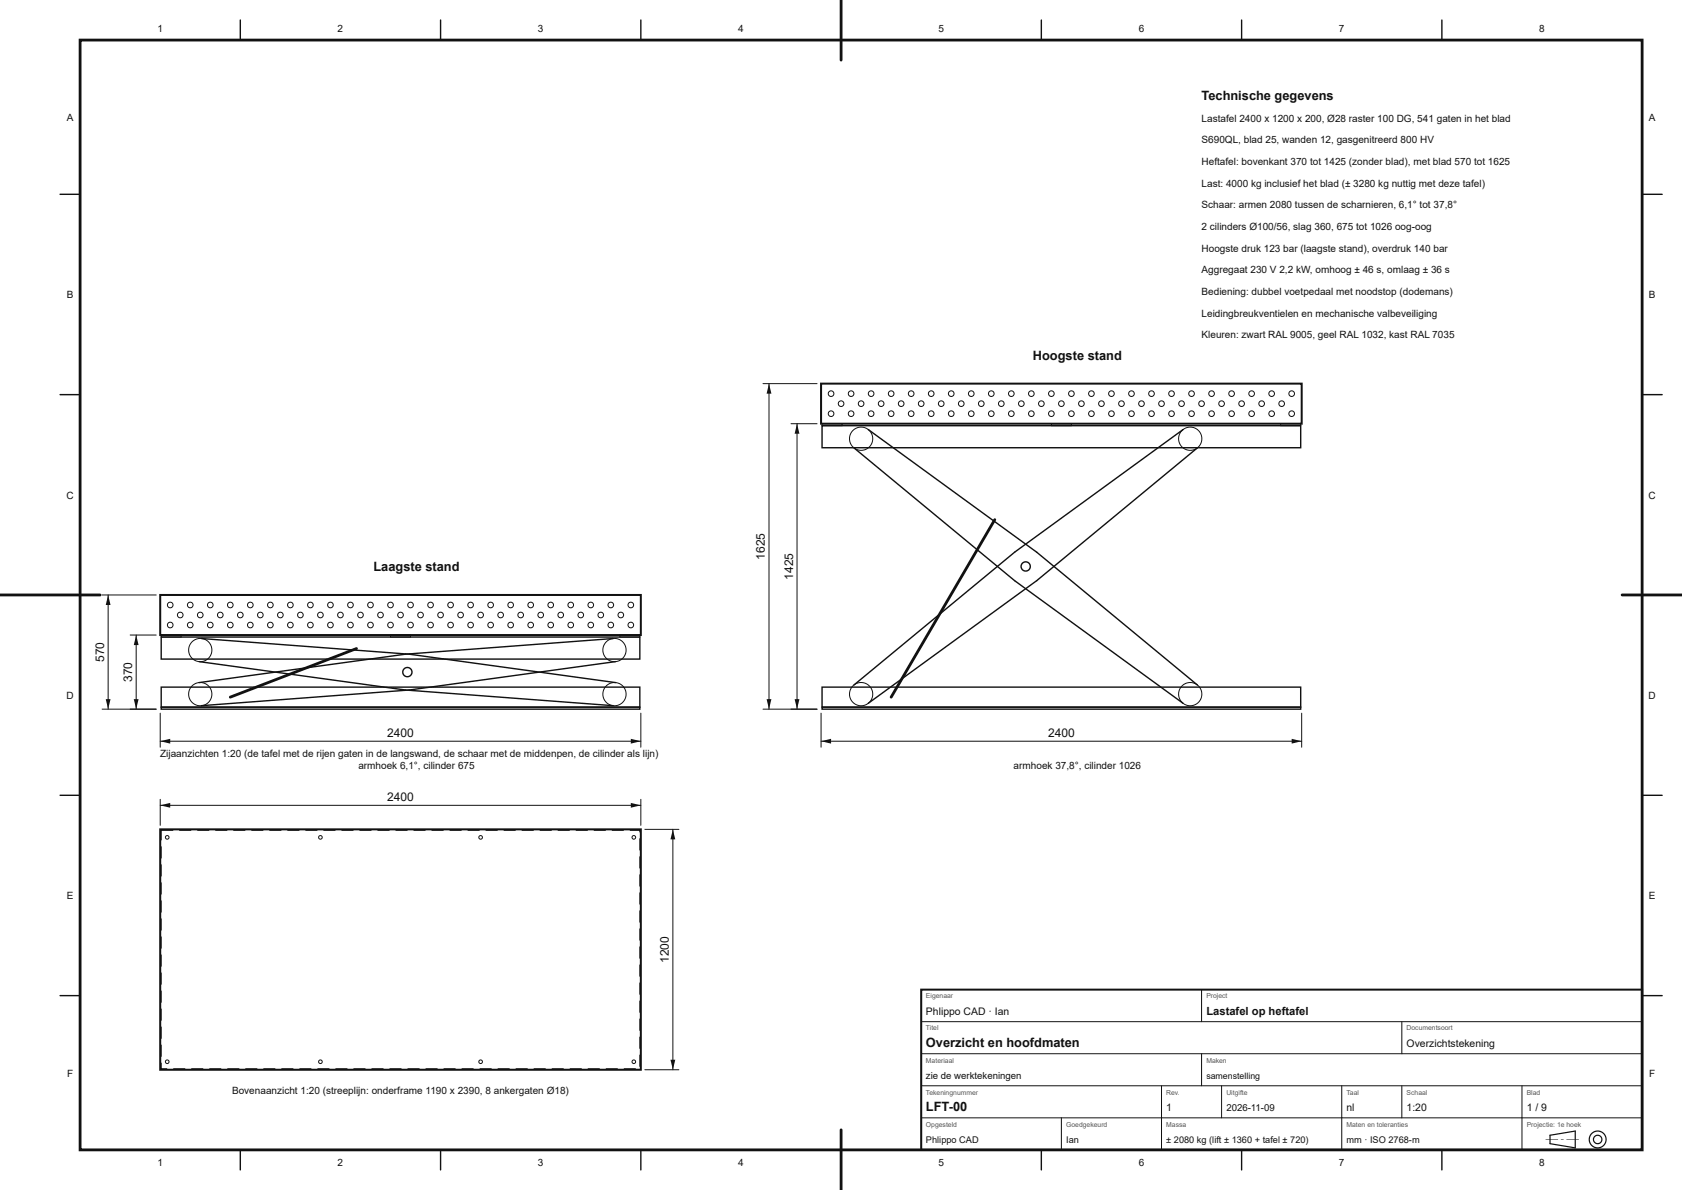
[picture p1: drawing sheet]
<svg xmlns="http://www.w3.org/2000/svg" width="420mm" height="297mm" viewBox="0 0 420 297" stroke-linecap="round" stroke-linejoin="round" font-family="sans-serif">
<g fill="none" stroke="#111" stroke-width=".35">
<path d="M205.2 106.2h119.5v5.5h-119.5zM213.2 111.8l40.1 33.1 42.1 30.6M216.8 107.2l42 30.6 40.1 33.2M295.4 107.2l-42.1 30.6-40.1 33.2M298.9 111.8l-40.1 33.1-42 30.6M40.2 159h119.5v5.5h-119.5zM50.3 159.4l51.9 3.9 51.5 7.1M153.1 159.4l-51.9 3.9-51.5 7.1M40.2 176.5h119.5v.5h-119.5zM40.2 171.5h119.5v5h-119.5zM49.7 165.1l51.5 7.1 51.9 3.9M153.7 165.1l-51.5 7.1-51.9 3.9"/>
<path d="M205.2 176.5h119.5v.5h-119.5zM205.2 171.5h119.5v5h-119.5z"/>
<circle cx="256.1" cy="141.4" r="1.15"/>
<circle cx="101.7" cy="167.7" r="1.15"/>
</g>
<g fill="none" stroke="#111" stroke-width=".25">
<path d="M205.2 105.7h5v.5h-5zM262.5 105.7h5v.5h-5zM319.7 105.7h5v.5h-5zM32.5 158.5h6.5M34 158.5v18.5M40.2 158.5h5v.5h-5zM97.5 158.5h5v.5h-5zM154.7 158.5h5v.5h-5zM32.5 177h6.5"/>
<circle cx="207.5" cy="98.2" r=".7"/>
<circle cx="212.5" cy="98.2" r=".7"/>
<circle cx="217.5" cy="98.2" r=".7"/>
<circle cx="222.5" cy="98.2" r=".7"/>
<circle cx="227.5" cy="98.2" r=".7"/>
<circle cx="232.5" cy="98.2" r=".7"/>
<circle cx="237.5" cy="98.2" r=".7"/>
<circle cx="242.5" cy="98.2" r=".7"/>
<circle cx="247.5" cy="98.2" r=".7"/>
<circle cx="252.5" cy="98.2" r=".7"/>
<circle cx="257.5" cy="98.2" r=".7"/>
<circle cx="262.5" cy="98.2" r=".7"/>
<circle cx="267.5" cy="98.2" r=".7"/>
<circle cx="272.5" cy="98.2" r=".7"/>
<circle cx="277.5" cy="98.2" r=".7"/>
<circle cx="282.5" cy="98.2" r=".7"/>
<circle cx="287.5" cy="98.2" r=".7"/>
<circle cx="292.5" cy="98.2" r=".7"/>
<circle cx="297.5" cy="98.2" r=".7"/>
<circle cx="302.5" cy="98.2" r=".7"/>
<circle cx="307.5" cy="98.2" r=".7"/>
<circle cx="312.5" cy="98.2" r=".7"/>
<circle cx="317.5" cy="98.2" r=".7"/>
<circle cx="322.5" cy="98.2" r=".7"/>
<circle cx="207.5" cy="103.2" r=".7"/>
<circle cx="210" cy="100.7" r=".7"/>
<circle cx="212.5" cy="103.2" r=".7"/>
<circle cx="215" cy="100.7" r=".7"/>
<circle cx="215" cy="109.5" r="2.9"/>
<circle cx="217.5" cy="103.2" r=".7"/>
<circle cx="220" cy="100.7" r=".7"/>
<circle cx="222.5" cy="103.2" r=".7"/>
<circle cx="225" cy="100.7" r=".7"/>
<circle cx="227.5" cy="103.2" r=".7"/>
<circle cx="230" cy="100.7" r=".7"/>
<circle cx="232.5" cy="103.2" r=".7"/>
<circle cx="235" cy="100.7" r=".7"/>
<circle cx="237.5" cy="103.2" r=".7"/>
<circle cx="240" cy="100.7" r=".7"/>
<circle cx="242.5" cy="103.2" r=".7"/>
<circle cx="245" cy="100.7" r=".7"/>
<circle cx="247.5" cy="103.2" r=".7"/>
<circle cx="250" cy="100.7" r=".7"/>
<circle cx="252.5" cy="103.2" r=".7"/>
<circle cx="255" cy="100.7" r=".7"/>
<circle cx="257.5" cy="103.2" r=".7"/>
<circle cx="260" cy="100.7" r=".7"/>
<circle cx="262.5" cy="103.2" r=".7"/>
<circle cx="265" cy="100.7" r=".7"/>
<circle cx="267.5" cy="103.2" r=".7"/>
<circle cx="270" cy="100.7" r=".7"/>
<circle cx="272.5" cy="103.2" r=".7"/>
<circle cx="275" cy="100.7" r=".7"/>
<circle cx="277.5" cy="103.2" r=".7"/>
<circle cx="280" cy="100.7" r=".7"/>
<circle cx="282.5" cy="103.2" r=".7"/>
<circle cx="285" cy="100.7" r=".7"/>
<circle cx="287.5" cy="103.2" r=".7"/>
<circle cx="290" cy="100.7" r=".7"/>
<circle cx="292.5" cy="103.2" r=".7"/>
<circle cx="295" cy="100.7" r=".7"/>
<circle cx="297.2" cy="109.5" r="2.9"/>
<circle cx="297.5" cy="103.2" r=".7"/>
<circle cx="300" cy="100.7" r=".7"/>
<circle cx="302.5" cy="103.2" r=".7"/>
<circle cx="305" cy="100.7" r=".7"/>
<circle cx="307.5" cy="103.2" r=".7"/>
<circle cx="310" cy="100.7" r=".7"/>
<circle cx="312.5" cy="103.2" r=".7"/>
<circle cx="315" cy="100.7" r=".7"/>
<circle cx="317.5" cy="103.2" r=".7"/>
<circle cx="320" cy="100.7" r=".7"/>
<circle cx="322.5" cy="103.2" r=".7"/>
<circle cx="42.5" cy="151" r=".7"/>
<circle cx="42.5" cy="156" r=".7"/>
<circle cx="45" cy="153.5" r=".7"/>
<circle cx="47.5" cy="151" r=".7"/>
<circle cx="47.5" cy="156" r=".7"/>
<circle cx="50" cy="153.5" r=".7"/>
<circle cx="52.5" cy="151" r=".7"/>
<circle cx="52.5" cy="156" r=".7"/>
<circle cx="55" cy="153.5" r=".7"/>
<circle cx="57.5" cy="151" r=".7"/>
<circle cx="57.5" cy="156" r=".7"/>
<circle cx="60" cy="153.5" r=".7"/>
<circle cx="62.5" cy="151" r=".7"/>
<circle cx="62.5" cy="156" r=".7"/>
<circle cx="65" cy="153.5" r=".7"/>
<circle cx="67.5" cy="151" r=".7"/>
<circle cx="67.5" cy="156" r=".7"/>
<circle cx="70" cy="153.5" r=".7"/>
<circle cx="72.5" cy="151" r=".7"/>
<circle cx="72.5" cy="156" r=".7"/>
<circle cx="75" cy="153.5" r=".7"/>
<circle cx="77.5" cy="151" r=".7"/>
<circle cx="77.5" cy="156" r=".7"/>
<circle cx="80" cy="153.5" r=".7"/>
<circle cx="82.5" cy="151" r=".7"/>
<circle cx="82.5" cy="156" r=".7"/>
<circle cx="85" cy="153.5" r=".7"/>
<circle cx="87.5" cy="151" r=".7"/>
<circle cx="87.5" cy="156" r=".7"/>
<circle cx="90" cy="153.5" r=".7"/>
<circle cx="92.5" cy="151" r=".7"/>
<circle cx="92.5" cy="156" r=".7"/>
<circle cx="95" cy="153.5" r=".7"/>
<circle cx="97.5" cy="151" r=".7"/>
<circle cx="97.5" cy="156" r=".7"/>
<circle cx="100" cy="153.5" r=".7"/>
<circle cx="102.5" cy="151" r=".7"/>
<circle cx="102.5" cy="156" r=".7"/>
<circle cx="105" cy="153.5" r=".7"/>
<circle cx="107.5" cy="151" r=".7"/>
<circle cx="107.5" cy="156" r=".7"/>
<circle cx="110" cy="153.5" r=".7"/>
<circle cx="112.5" cy="151" r=".7"/>
<circle cx="112.5" cy="156" r=".7"/>
<circle cx="115" cy="153.5" r=".7"/>
<circle cx="117.5" cy="151" r=".7"/>
<circle cx="117.5" cy="156" r=".7"/>
<circle cx="120" cy="153.5" r=".7"/>
<circle cx="122.5" cy="151" r=".7"/>
<circle cx="122.5" cy="156" r=".7"/>
<circle cx="125" cy="153.5" r=".7"/>
<circle cx="127.5" cy="151" r=".7"/>
<circle cx="127.5" cy="156" r=".7"/>
<circle cx="130" cy="153.5" r=".7"/>
<circle cx="132.5" cy="151" r=".7"/>
<circle cx="132.5" cy="156" r=".7"/>
<circle cx="135" cy="153.5" r=".7"/>
<circle cx="137.5" cy="151" r=".7"/>
<circle cx="137.5" cy="156" r=".7"/>
<circle cx="140" cy="153.5" r=".7"/>
<circle cx="142.5" cy="151" r=".7"/>
<circle cx="142.5" cy="156" r=".7"/>
<circle cx="145" cy="153.5" r=".7"/>
<circle cx="147.5" cy="151" r=".7"/>
<circle cx="147.5" cy="156" r=".7"/>
<circle cx="150" cy="153.5" r=".7"/>
<circle cx="152.5" cy="151" r=".7"/>
<circle cx="152.5" cy="156" r=".7"/>
<circle cx="155" cy="153.5" r=".7"/>
<circle cx="157.5" cy="151" r=".7"/>
<circle cx="157.5" cy="156" r=".7"/>
<circle cx="50" cy="173.2" r="2.9"/>
<circle cx="50" cy="162.2" r="2.9"/>
<circle cx="153.4" cy="173.2" r="2.9"/>
<circle cx="153.4" cy="162.2" r="2.9"/>
<circle cx="215" cy="173.2" r="2.9"/>
<circle cx="297.2" cy="173.2" r="2.9"/>
</g>
<path d="M205 95.7h120v10h-120zM40 148.5h120v10h-120z" fill="none" stroke="#111" stroke-width=".5"/>
<path d="M248.4 129.7l-25.9 44.3M89 161.9l-31.5 12.1" fill="none" stroke="#111" stroke-width=".7"/>
<g fill="#111">
<path d="M33.4 174.5h1.2l-.6 2.5z"/>
<path d="M34 158.5l.6 2.5h-1.2z"/>
</g>
<path d="M25.5 148.5h13.5M27 148.5v28.5M25.5 177h13.5" fill="none" stroke="#111" stroke-width=".25"/>
<g fill="#111">
<path d="M26.4 174.5h1.2l-.6 2.5z"/>
<path d="M27 148.5l.6 2.5h-1.2z"/>
</g>
<path d="M40 178v8.5M160 178v8.5M40 185h120" fill="none" stroke="#111" stroke-width=".25"/>
<g fill="#111">
<path d="M40 185l2.5-.6v1.2z"/>
<path d="M157.5 184.4l2.5 .6-2.5 .6z"/>
</g>
<path d="M197.5 105.7h6.5M199 105.7v71.3M197.5 177h6.5" fill="none" stroke="#111" stroke-width=".25"/>
<g fill="#111">
<path d="M198.4 174.5h1.2l-.6 2.5z"/>
<path d="M199 105.7l.6 2.5h-1.2z"/>
</g>
<path d="M190.5 95.7h13.5M192 95.7v81.3M190.5 177h13.5" fill="none" stroke="#111" stroke-width=".25"/>
<g fill="#111">
<path d="M191.4 174.5h1.2l-.6 2.5z"/>
<path d="M192 95.7l.6 2.5h-1.2z"/>
</g>
<path d="M205 178v8.5M325 178v8.5M205 185h120" fill="none" stroke="#111" stroke-width=".25"/>
<g fill="#111">
<path d="M205 185l2.5-.6v1.2z"/>
<path d="M322.5 184.4l2.5 .6-2.5 .6z"/>
</g>
<path d="M40 207h120v60h-120z" fill="none" stroke="#111" stroke-width=".5"/>
<path d="M44.7 207.1h3v.3h-3zM49.2 207.1h3v.3h-3zM53.7 207.1h3v.3h-3zM58.2 207.1h3v.3h-3zM62.7 207.1h3v.3h-3zM67.2 207.1h3v.3h-3zM71.7 207.1h3v.3h-3zM76.2 207.1h3v.3h-3zM80.7 207.1h3v.3h-3zM85.2 207.1h3v.3h-3zM89.7 207.1h3v.3h-3zM94.2 207.1h3v.3h-3zM98.7 207.1h3v.3h-3zM103.2 207.1h3v.3h-3zM107.7 207.1h3v.3h-3zM112.2 207.1h3v.3h-3zM116.7 207.1h3v.3h-3zM121.2 207.1h3v.3h-3zM125.7 207.1h3v.3h-3zM130.2 207.1h3v.3h-3zM134.7 207.1h3v.3h-3zM139.2 207.1h3v.3h-3zM143.7 207.1h3v.3h-3zM148.2 207.1h3v.3h-3zM152.7 207.1h3v.3h-3zM157.2 207.1h2.7v.6h-.3l.1-.5v.2h-2.5zM159.6 209.2h.3v3h-.3zM159.6 213.7h.3v3h-.3zM159.6 218.2h.3v3h-.3zM159.6 222.7h.3v3h-.3zM159.6 227.2h.3v3h-.3zM159.6 231.7h.3v3h-.3zM159.6 236.2h.3v3h-.3zM159.6 240.7h.3v3h-.3zM159.6 245.2h.3v3h-.3zM159.6 249.7h.3v3h-.3zM159.6 254.2h.3v3h-.3zM159.6 258.7h.3v3h-.3zM159.6 263.2h.3v3h-.3zM155.7 266.6h3v.3h-3zM151.2 266.6h3v.3h-3zM146.7 266.6h3v.3h-3zM142.2 266.6h3v.3h-3zM137.7 266.6h3v.3h-3zM133.2 266.6h3v.3h-3zM128.7 266.6h3v.3h-3zM124.2 266.6h3v.3h-3zM119.7 266.6h3v.3h-3zM115.2 266.6h3v.3h-3zM110.7 266.6h3v.3h-3zM106.2 266.6h3v.3h-3zM101.7 266.6h3v.3h-3zM97.2 266.6h3v.3h-3zM92.7 266.6h3v.3h-3zM88.2 266.6h3v.3h-3zM83.7 266.6h3v.3h-3zM79.2 266.6h3v.3h-3zM74.7 266.6h3v.3h-3zM70.2 266.6h3v.3h-3zM65.7 266.6h3v.3h-3zM61.2 266.6h3v.3h-3zM56.7 266.6h3v.3h-3zM52.2 266.6h3v.3h-3zM47.7 266.6h3v.3h-3zM43.2 266.6h3v.3h-3zM40.1 265.2h.3l-.2 1.5 1.5-.1v.3h-1.6zM40.1 260.7h.3v3h-.3zM40.1 256.2h.3v3h-.3zM40.1 251.7h.3v3h-.3zM40.1 247.2h.3v3h-.3zM40.1 242.7h.3v3h-.3zM40.1 238.2h.3v3h-.3zM40.1 233.7h.3v3h-.3zM40.1 229.2h.3v3h-.3zM40.1 224.7h.3v3h-.3zM40.1 220.2h.3v3h-.3zM40.1 215.7h.3v3h-.3zM40.1 211.2h.3v3h-.3zM40.1 207.1h3.1v.3h-3v-.2h.2v2.5h-.3z" fill="#111"/>
<g fill="none" stroke="#111" stroke-width=".25">
<path d="M40 199.5v6.5M160 199.5v6.5M40 201h120"/>
<circle cx="41.7" cy="209" r=".45"/>
<circle cx="80" cy="209" r=".45"/>
<circle cx="120" cy="209" r=".45"/>
<circle cx="158.2" cy="209" r=".45"/>
<circle cx="41.7" cy="265" r=".45"/>
<circle cx="80" cy="265" r=".45"/>
<circle cx="120" cy="265" r=".45"/>
<circle cx="158.2" cy="265" r=".45"/>
</g>
<g fill="#111">
<path d="M40 201l2.5-.6v1.2z"/>
<path d="M157.5 200.4l2.5 .6-2.5 .6z"/>
</g>
<path d="M161 207h8.5M168 207v60M161 267h8.5" fill="none" stroke="#111" stroke-width=".25"/>
<g fill="#111">
<path d="M167.4 264.5h1.2l-.6 2.5z"/>
<path d="M168 207l.6 2.5h-1.2z"/>
</g>
<path d="M20 10h390v277h-390z" fill="none" stroke="#111" stroke-width=".7" stroke-linecap="butt"/>
<path d="M210 0v15M0 148.5h25M405 148.5h14.9M210 282v15" fill="none" stroke="#111" stroke-width=".7"/>
<g fill="none" stroke="#111" stroke-width=".35">
<path d="M60 5v5M110 5v5M160 5v5M210 5v5M260 5v5M310 5v5M360 5v5M15 48.5h5M410 48.5h5M15 98.5h5M410 98.5h5M15 148.5h5"/>
<path d="M410 148.5h5M15 198.5h5M410 198.5h5M15 248.5h5M410 248.5h5M60 287v5M110 287v5M160 287v5M210 287v5M260 287v5M310 287v5M360 287v5"/>
</g>
<path d="M230 247h180v40h-180z" fill="none" stroke="#111" stroke-width=".5"/>
<g fill="none" stroke="#111" stroke-width=".25">
<path d="M230 255h180M300 247v8M350 255v8M230 279h180M230 271h180M230 263h180M265 279v8M290 271v16M300 263v8M305 271v8M335 271v16M350 271v8"/>
<path d="M380 271v16"/>
</g>
<path d="M387 283.3l6.3-1v4.2l-6.3-1.1z" fill="none" stroke="#111" stroke-width=".3"/>
<path d="M385.9 284.3l3.1 .1zM389.7 284.3l.7 .1zM391.1 284.3l3.1 .1z" fill="#111"/>
<g fill="none" stroke="#111" stroke-width=".3">
<circle cx="398.9" cy="284.4" r="1.05"/>
<circle cx="398.9" cy="284.4" r="2.1"/>
</g>
<g font-size="3.2" fill="#111">
<text x="300" y="25">Technische gegevens</text>
<text x="257.9" y="89.7">Hoogste stand</text>
<text x="93.2" y="142.5">Laagste stand</text>
<text x="231.2" y="261.4">Overzicht en hoofdmaten</text>
<text x="231.2" y="277.4">LFT-00</text>
</g>
<g font-size="3" fill="#111">
<text x="191" y="139.7" transform="rotate(-90 191 139.7)">1625</text>
<text x="198" y="144.7" transform="rotate(-90 198 144.7)">1425</text>
<text x="26" y="165.3" transform="rotate(-90 26 165.3)">570</text>
<text x="33" y="170.3" transform="rotate(-90 33 170.3)">370</text>
<text x="96.7" y="184">2400</text>
<text x="261.7" y="184">2400</text>
<text x="96.7" y="200">2400</text>
<text x="167" y="240.3" transform="rotate(-90 167 240.3)">1200</text>
</g>
<text font-size="2.8" fill="#111" x="301.2" y="253.4">Lastafel op heftafel</text>
<g font-size="2.6" fill="#111">
<text x="231.2" y="253.4">Phlippo CAD · Ian</text>
<text x="351.2" y="261.4">Overzichtstekening</text>
<text x="291.2" y="277.4">1</text>
<text x="336.2" y="277.4">nl</text>
<text x="351.2" y="277.4">1:20</text>
<text x="381.2" y="277.4">1 / 9</text>
</g>
<g font-size="2.5" fill="#111">
<text x="39.3" y="8">1</text>
<text x="84.3" y="8">2</text>
<text x="134.3" y="8">3</text>
<text x="184.3" y="8">4</text>
<text x="234.3" y="8">5</text>
<text x="284.3" y="8">6</text>
<text x="334.3" y="8">7</text>
<text x="384.3" y="8">8</text>
<text x="16.7" y="30.2">A</text>
<text x="300" y="30.4">Lastafel 2400 x 1200 x 200, Ø28 raster 100 DG, 541 gaten in het blad</text>
<text x="300" y="35.8">S690QL, blad 25, wanden 12, gasgenitreerd 800 HV</text>
<text x="411.7" y="30.2">A</text>
<text x="300" y="41.2">Heftafel: bovenkant 370 tot 1425 (zonder blad), met blad 570 tot 1625</text>
<text x="300" y="46.6">Last: 4000 kg inclusief het blad (± 3280 kg nuttig met deze tafel)</text>
<text x="300" y="52">Schaar: armen 2080 tussen de scharnieren, 6,1° tot 37,8°</text>
<text x="300" y="57.4">2 cilinders Ø100/56, slag 360, 675 tot 1026 oog-oog</text>
<text x="300" y="62.8">Hoogste druk 123 bar (laagste stand), overdruk 140 bar</text>
<text x="300" y="68.2">Aggregaat 230 V 2,2 kW, omhoog ± 46 s, omlaag ± 36 s</text>
<text x="16.7" y="74.5">B</text>
<text x="300" y="73.6">Bediening: dubbel voetpedaal met noodstop (dodemans)</text>
<text x="411.7" y="74.5">B</text>
<text x="300" y="79">Leidingbreukventielen en mechanische valbeveiliging</text>
<text x="300" y="84.4">Kleuren: zwart RAL 9005, geel RAL 1032, kast RAL 7035</text>
<text x="16.6" y="124.5">C</text>
<text x="411.6" y="124.5">C</text>
<text x="16.6" y="174.5">D</text>
<text x="411.6" y="174.5">D</text>
<text x="40" y="189">Zijaanzichten 1:20 (de tafel met de rijen gaten in de langswand, de schaar met de middenpen, de cilinder als lijn)</text>
<text x="89.5" y="192">armhoek 6,1°, cilinder 675</text>
<text x="253.1" y="192">armhoek 37,8°, cilinder 1026</text>
<text x="16.7" y="224.5">E</text>
<text x="411.7" y="224.5">E</text>
<text x="16.7" y="268.7">F</text>
<text x="411.7" y="268.7">F</text>
<text x="57.9" y="273">Bovenaanzicht 1:20 (streeplijn: onderframe 1190 x 2390, 8 ankergaten Ø18)</text>
<text x="39.3" y="291">1</text>
<text x="84.3" y="291">2</text>
<text x="134.3" y="291">3</text>
<text x="184.3" y="291">4</text>
<text x="234.3" y="291">5</text>
<text x="284.3" y="291">6</text>
<text x="334.3" y="291">7</text>
<text x="384.3" y="291">8</text>
</g>
<g font-size="2.4" fill="#111">
<text x="231.2" y="269.4">zie de werktekeningen</text>
<text x="306.2" y="277.4">2026-11-09</text>
</g>
<g font-size="2.3" fill="#111">
<text x="231.2" y="285.4">Phlippo CAD</text>
<text x="266.2" y="285.4">Ian</text>
<text x="291.2" y="285.4">± 2080 kg (lift ± 1360 + tafel ± 720)</text>
<text x="336.2" y="285.4">mm · ISO 2768-m</text>
</g>
<text font-size="2.2" fill="#111" x="301.2" y="269.4">samenstelling</text>
<g font-size="1.7" fill="#555">
<text x="231.2" y="249.2">Eigenaar</text>
<text x="301.2" y="249.2">Project</text>
<text x="231.2" y="257.2">Titel</text>
<text x="351.2" y="257.2">Documentsoort</text>
<text x="231.2" y="265.2">Materiaal</text>
<text x="301.2" y="265.2">Maken</text>
<text x="231.2" y="273.2">Tekeningnummer</text>
<text x="291.2" y="273.2">Rev.</text>
<text x="306.2" y="273.2">Uitgifte</text>
<text x="336.2" y="273.2">Taal</text>
<text x="351.2" y="273.2">Schaal</text>
<text x="381.2" y="273.2">Blad</text>
<text x="231.2" y="281.2">Opgesteld</text>
<text x="266.2" y="281.2">Goedgekeurd</text>
<text x="291.2" y="281.2">Massa</text>
<text x="336.2" y="281.2">Maten en toleranties</text>
<text x="381.2" y="281.2">Projectie: 1e hoek</text>
</g>
</svg>
